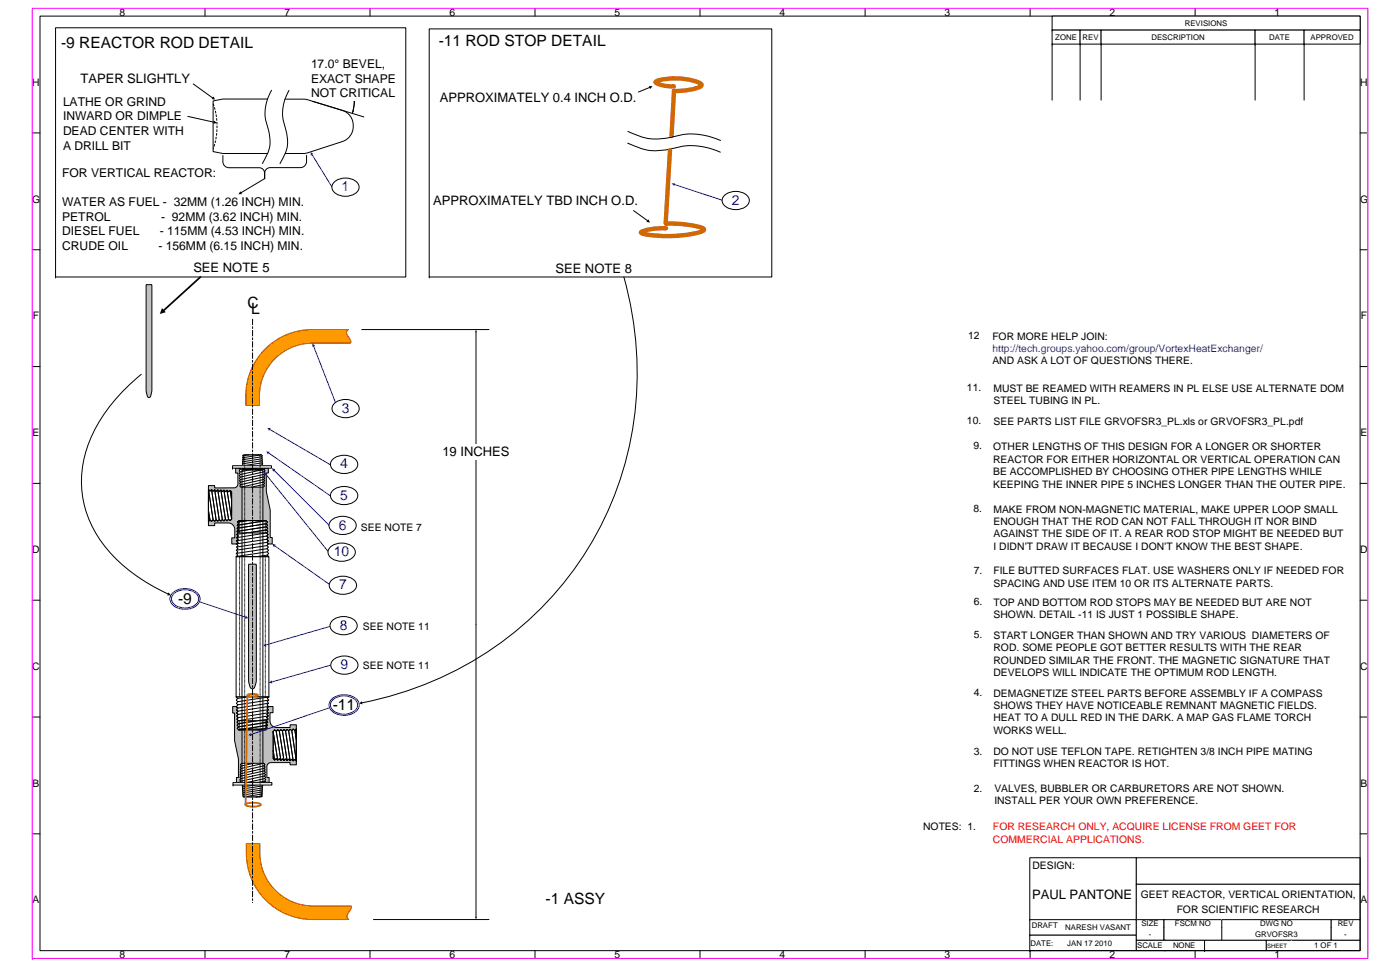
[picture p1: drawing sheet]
<svg xmlns="http://www.w3.org/2000/svg" width="267mm" height="184mm" viewBox="0 0 267 184" stroke-linecap="round" stroke-linejoin="round" font-family="sans-serif">
<path d="M46.9 160.7h2.6a10.6 10.6 0 0 0 4.3 10 10.1 10.1 0 0 0 5.8 1.8h7.3a2.63 2.63 0 0 1-.7 1.7l-.1 .5 .3 .4h-6.9a12.6 12.6 0 0 1-12.6-12.6z" fill-rule="evenodd" fill="#f90"/>
<path d="M46.9 160.7h2.6a10.6 10.6 0 0 0 4.3 10 10.1 10.1 0 0 0 5.8 1.8h7.3a2.63 2.63 0 0 1-.7 1.7l-.1 .5 .3 .4h-6.9a12.6 12.6 0 0 1-12.6-12.6z" fill="none" stroke="#930" stroke-width=".19"/>
<path d="M50.1 66.9a12.6 12.6 0 0 1 9.3-4.1h7l-.3 .2-.1 .4 .4 .9a1.08 1.08 0 0 1 .4 1.1h-7.3a10.1 10.1 0 0 0-10.1 10v1.8h-2.6a13.3 13.3 0 0 1 3.3-10.3z" fill-rule="evenodd" fill="#f90"/>
<path d="M50.1 66.9a12.6 12.6 0 0 1 9.3-4.1h7l-.3 .2-.1 .4 .4 .9a1.08 1.08 0 0 1 .4 1.1h-7.3a10.1 10.1 0 0 0-10.1 10v1.8h-2.6a13.3 13.3 0 0 1 3.3-10.3z" fill="none" stroke="#930" stroke-width=".19"/>
<path d="M59.7 65.8l4.2 10.8" fill="none" stroke="#00f" stroke-width=".19"/>
<path d="M59.5 65.4l.5 .4-.5 .2z" fill="#00f"/>
<path d="M196.2 163.3h20.3v11.8h-20.3z" fill="#fff"/>
<path d="M196.2 163.3h20.3v11.8h-20.3zM196.2 175.1h.1" fill="none" stroke="#000" stroke-width=".19"/>
<path d="M196.2 175.1h20.3v3h-20.3z" fill="#fff"/>
<path d="M196.2 175.1h20.3v3h-20.3zM196.2 178.1h.1" fill="none" stroke="#000" stroke-width=".19"/>
<path d="M196.2 178.1h20.3v2.9h-20.3z" fill="#fff"/>
<path d="M196.2 178.1h20.3v2.9h-20.3zM196.2 181h.1" fill="none" stroke="#000" stroke-width=".19"/>
<path d="M216.5 163.3h42.6v5.1h-42.6z" fill="#fff"/>
<path d="M216.5 163.3h42.6v5.1h-42.6zM216.5 168.4h.1" fill="none" stroke="#000" stroke-width=".19"/>
<path d="M216.5 168.4h42.6v6.7h-42.6z" fill="#fff"/>
<path d="M216.5 168.4h42.6v6.7h-42.6zM216.5 175.1h.1" fill="none" stroke="#000" stroke-width=".19"/>
<path d="M216.5 175.1h5.2v1.6h-5.2z" fill="#fff"/>
<path d="M216.5 176.7v-1.6h5.2v1.6" fill="none" stroke="#000" stroke-width=".19"/>
<path d="M221.7 175.1h11v1.6h-11z" fill="#fff"/>
<path d="M221.7 176.7v-1.6h11v1.6" fill="none" stroke="#000" stroke-width=".19"/>
<path d="M232.7 175.1h20.9v1.6h-20.9z" fill="#fff"/>
<path d="M232.7 176.7v-1.6h20.9v1.6" fill="none" stroke="#000" stroke-width=".19"/>
<path d="M253.6 175.1h5.5v1.6h-5.5z" fill="#fff"/>
<path d="M253.6 176.7v-1.6h5.5v1.6" fill="none" stroke="#000" stroke-width=".19"/>
<path d="M216.5 176.7h5.2v2.4h-5.2z" fill="#fff"/>
<path d="M216.5 176.7v2.4h5.2v-2.4" fill="none" stroke="#000" stroke-width=".19"/>
<path d="M221.7 176.7h11v2.4h-11z" fill="#fff"/>
<path d="M221.7 176.7v2.4h11v-2.4" fill="none" stroke="#000" stroke-width=".19"/>
<path d="M232.7 176.7h20.9v2.4h-20.9z" fill="#fff"/>
<path d="M232.7 176.7v2.4h20.9v-2.4" fill="none" stroke="#000" stroke-width=".19"/>
<path d="M253.6 176.7h5.5v2.4h-5.5z" fill="#fff"/>
<path d="M253.6 176.7v2.4h5.5v-2.4" fill="none" stroke="#000" stroke-width=".19"/>
<path d="M216.5 179.1h5.6v1.9h-5.6z" fill="#fff"/>
<path d="M222.1 179.1h-5.6v1.9h5.6" fill="none" stroke="#000" stroke-width=".19"/>
<path d="M221.7 179.1h7.8v1.9h-7.8z" fill="#fff"/>
<path d="M221.7 179.1h7.8v1.9h-7.8" fill="none" stroke="#000" stroke-width=".19"/>
<path d="M229.5 179.1h11.7v1.9h-11.7z" fill="#fff"/>
<path d="M229.5 179.1h11.7v1.9h-11.7zM229.5 181h.1" fill="none" stroke="#000" stroke-width=".19"/>
<path d="M241.2 179.1h4.9v1.9h-4.9z" fill="#fff"/>
<path d="M246.1 179.1h-4.9v1.9h4.9" fill="none" stroke="#000" stroke-width=".19"/>
<path d="M246.1 179.1h13v1.9h-13z" fill="#fff"/>
<path d="M246.1 179.1h13v1.9h-13" fill="none" stroke="#000" stroke-width=".19"/>
<path d="M38.2 52.7l-7.1 6.5" fill="none" stroke="#000" stroke-width=".33"/>
<path d="M30.9 58.7l.7 .8-1.2 .3z" fill="#000"/>
<path d="M27.9 54.2h1v.2v19.7l-.2 1.3-.3 .3-.3-.3-.3-1.3z" fill-rule="evenodd" fill="#c0c0c0"/>
<path d="M27.9 54.2h1v.2v19.7l-.2 1.3-.3 .3-.3-.3-.3-1.3zM26.9 71.3a30.7 30.7 0 0 0-10.6 15 19.8 19.8 0 0 0 5.7 20 34.2 34.2 0 0 0 10.1 6.8" fill="none" stroke="#000" stroke-width=".19"/>
<path d="M32.1 112.8l.5 .5-.7 .1z" fill="#000"/>
<path d="M47.4 107.4h1.4v.3v22.3a1.13 1.13 0 0 1-.7 1.2l-.2-.1a1.65 1.65 0 0 1-.5-1.4z" fill-rule="evenodd" fill="#c0c0c0"/>
<path d="M47.4 107.4h1.4v.3v22.3a1.13 1.13 0 0 1-.7 1.2l-.2-.1a1.65 1.65 0 0 1-.5-1.4zM46.1 148.9h4l-.2 .2 .2 .2-.2 .2 .2 .2-.3 .1 .2 .3-.2 .1 .2 .2-.2 .2 .2 .2-.2 .2 .2 .2-.2 .2 .2 .2-.2 .2h-3.4l-.2-.2 .2-.2-.2-.2 .2-.2-.2-.2 .2-.2-.2-.2 .1-.2-.2-.1 .2-.3-.2-.2 .2-.1-.2-.2 .2-.2zM47.5 148.9l-1.2 .2M50 151.6l-1.2 .2M50 151.2l-3.6 .6M50 150.8l-3.6 .6M50 150.1l-3.6 .5M50 150.4l-3.6 .6M50 149.7l-3.7 .5M50.1 149.3l-3.8 .5M50.1 148.9l-3.8 .6" fill="none" stroke="#000" stroke-width=".19"/>
<path d="M45.6 91.2h4.9v47.6h-4.9z" fill="none" stroke="#000" stroke-width=".19" stroke-dasharray=".2 .1" stroke-linecap="butt"/>
<path d="M39.7 92.5h1.2v.4h3.7a.75 .75 0 0 0 .7-.8v-2h-.4v-.9h6.2v.9h-.4v3.5l.8 3.5v5.3h.4v1.2h-7.7v-1.2h.5v-1.6a1.24 1.24 0 0 0-1.2-1.2h-2.6v.5h-1.2v-.8l.3-.3 .3 .3 .3-.3 .3 .3 .3-.3 .3 .3 .3-.3 .3 .2 .3-.3 .3 .3 .2-.3 .3 .3 .3-.3 .3 .2 .3-.3v-1.5v-3.6l-.2-.3-.4 .3-.2-.3-.4 .2-.2-.3-.3 .3-.3-.3-.3 .3-.3-.3-.3 .3-.3-.3-.3 .3-.3-.4-.3 .3-.3-.3v6.1zM45.2 99.4l.3 .3-.3 .3 .3 .3-.3 .3 .2 .3-.3 .3 .3 .3-.3 .3 .3 .3-.3 .3 .3 .3-.3 .3 .2 .3-.3 .2 6.1 .1-.3-.3 .3-.3-.3-.3 .3-.3-.3-.3 .3-.3-.3-.3 .2-.3-.3-.3 .3-.3-.3-.3 .3-.3-.3-.2 .3-.4-.3-.2-5.2-.1z" fill-rule="evenodd" fill="#c0c0c0"/>
<g fill="none" stroke="#000" stroke-width=".19">
<path d="M39.7 93.2l.9 5.8-.3 .3-.3-.3-.3-1.7zM39.7 93.2l.3 .3 .3-.3 .9 5.8-.3 .3-.3-.3zM39.7 92.5h1.2v.4h3.7a.75 .75 0 0 0 .7-.8v-2h-.4v-.9h6.2v.9h-.4v3.5l.8 3.5v5.3h.4v1.2h-7.7v-1.2h.5v-1.6a1.24 1.24 0 0 0-1.2-1.2h-2.6v.5h-1.2v-.8l.3-.3 .3 .3 .3-.3 .3 .3 .3-.3 .3 .3 .3-.3 .3 .2 .3-.3 .3 .3 .2-.3 .3 .3 .3-.3 .3 .2 .3-.3v-1.5v-3.6l-.2-.3-.4 .3-.2-.3-.4 .2-.2-.3-.3 .3-.3-.3-.3 .3-.3-.3-.3 .3-.3-.3-.3 .3-.3-.4-.3 .3-.3-.3v6.1zM39.7 97.3l.3 1.7-.3 .3zM40.3 93.2l.3 .4 .3-.3 .9 5.7-.3 .3-.3-.3zM40.9 93.3l.3 .3 .3-.3 .9 5.6-.3 .3-.3-.2zM41.5 93.3l.3 .3 .3-.3 .8 5.6-.2 .3-.3-.3zM42.1 93.3l.3 .3 .3-.3 .8 5.6-.2 .3-.4-.3zM42.7 93.3l.2 .3 .3-.2 .9 5.4-.2 .3-.4-.2zM43.9 93.4l.2 .3v1.5zM44.1 95.2v3.6l-.9-5.4 .3 .3 .4-.3 .2 1.8M45.2 99.4l.3-.3 5.2 .1 .3 .2-.3 .4 .3 .2-.3 .3 .3 .3-.3 .3 .3 .3-.2 .3 .3 .3-.3 .3 .3 .3-.3 .3 .3 .3-.3 .3 .3 .3-6.1-.1 .3-.2-.2-.3 .3-.3-.3-.3 .3-.3-.3-.3 .3-.3-.3-.3 .3-.3-.2-.3 .3-.3-.3-.3 .3-.3z"/>
<path d="M45.2 99.4l1.9-.3h3.6l-5.5 .9 .3-.2zM45.2 99.4l.3-.2 1.5-.1zM45 103.6l5.8-.9 .3 .3-.3 .3-1.7 .2zM45.1 103l5.7-.9 .3 .3-.3 .3-5.8 .9 .3-.3zM45.1 102.4l5.7-.9 .3 .3-.3 .3-5.7 .9 .3-.3zM45.1 101.8l5.6-.9 .3 .3-.2 .3-5.7 .9 .3-.3zM45.1 101.2l5.6-.9 .3 .3-.3 .3-5.6 .9 .3-.3zM45.2 100.6l5.5-.9 .3 .3-.3 .3-5.6 .9 .3-.3zM45.2 100l5.5-.9 .3 .3-.3 .3-5.5 .9 .3-.3zM49.1 103.5l1.7-.2 .3 .2z"/>
</g>
<path d="M45.5 89.2h5l-.2 .2 .2 .2-.2 .3 .2 .2-.3 .2 .3 .3-.3 .2 .2 .3-.2 .2 .2 .3-.2 .2 .2 .3-.2 .2 .2 .2-.3 .3h-4.2l-.2-.2 .2-.3-.3-.2 .3-.3-.3-.2 .2-.3-.2-.2 .2-.3-.2-.2 .2-.2-.2-.3 .2-.2-.2-.3 .2-.2z" fill-rule="evenodd" fill="#fff"/>
<g fill="none" stroke="#000" stroke-width=".19">
<path d="M45.5 89.2h5l-.2 .2 .2 .2-.2 .3 .2 .2-.3 .2 .3 .3-.3 .2 .2 .3-.2 .2 .2 .3-.2 .2 .2 .3-.2 .2 .2 .2-.3 .3h-4.2l-.2-.2 .2-.3-.3-.2 .3-.3-.3-.2 .2-.3-.2-.2 .2-.3-.2-.2 .2-.2-.2-.3 .2-.2-.2-.3 .2-.2zM46.2 86.8l.2-.2h3.4l.2 .2-.2 .2 .2 .2-.2 .2 .2 .2-.2 .2 .2 .1-.2 .3 .3 .1-.2 .2 .2 .2-.2 .2 .2 .2-.2 .2 .2 .2h-4l.2-.2-.2-.2 .2-.2-.2-.2 .2-.2-.1-.2 .2-.2-.2-.2 .2-.1-.2-.2 .2-.2-.2-.2 .2-.2zM46.8 89.2l-1 .2M47.4 86.6l-1.2 .2M49 89.2l-3.2 .7M49.8 86.6l-3.6 .6M49.8 87l-3.6 .5M49.8 87.4l-3.6 .5M49.8 87.8l-3.6 .5M49.9 88.2l-3.7 .5M49.9 88.9l-3.8 .6M49.9 89.3l-1.3 .2"/>
<path d="M49.9 88.5l-3.8 .6M50.2 92.3l-2.3 .5M50.2 91.8l-4.3 1M50.2 91.3l-4.3 1M50.2 90.8l-4.3 1M50.2 90.3l-4.4 1M50.3 89.9l-4.5 .9M50.3 89.4l-4.5 1"/>
</g>
<path d="M44.3 134.6h7.7v1.1h-.6v1.6a1.23 1.23 0 0 0 1.3 1.2h2.6v-.5h1.2v.8l-.3 .3-.3-.3-.3 .3-.3-.2-.3 .3-.3-.3-.3 .3-.3-.3-.3 .3-.3-.3-.3 .3-.3-.2-.3 .3-.3-.3-.3 .3v5.1l.3 .3 .3-.2 .3 .3 .3-.3 .3 .3 .3-.3 .3 .3 .3-.3 .3 .3 .3-.2 .3 .3 .3-.3 .3 .3 .3-.3 .3 .3v-6.1v6.8h-1.2v-.4h-3.8a.76 .76 0 0 0-.7 .8v2.1h.5v.9h-6.3v-.9h.4v-3.6l-.7-3.5v-5.2h-.4zM45 134.6l.3 .3-.3 .3 .4 .2-.3 .4 .3 .2-.3 .3 .3 .3-.3 .3 .3 .3-.3 .3 .3 .3-.2 .3 .3 .3-.3 .3 .3 .3h5.2l.2-.3-.2-.3 .3-.3-.3-.3 .3-.3-.3-.3 .3-.3-.2-.3 .3-.2-.3-.4 .3-.2-.3-.4 .3-.2-.3-.3 .3-.3z" fill-rule="evenodd" fill="#c0c0c0"/>
<g fill="none" stroke="#000" stroke-width=".19">
<path d="M44.3 134.6h7.7v1.1h-.6v1.6a1.23 1.23 0 0 0 1.3 1.2h2.6v-.5h1.2v.8l-.3 .3-.3-.3-.3 .3-.3-.2-.3 .3-.3-.3-.3 .3-.3-.3-.3 .3-.3-.3-.3 .3-.3-.2-.3 .3-.3-.3-.3 .3v5.1l.3 .3 .3-.2 .3 .3 .3-.3 .3 .3 .3-.3 .3 .3 .3-.3 .3 .3 .3-.2 .3 .3 .3-.3 .3 .3 .3-.3 .3 .3v-6.1v6.8h-1.2v-.4h-3.8a.76 .76 0 0 0-.7 .8v2.1h.5v.9h-6.3v-.9h.4v-3.6l-.7-3.5v-5.2h-.4zM45 134.6h2.1l-1.8 .3zM45 134.6h6.1l-.3 .3 .3 .3-.3 .2 .3 .4-.3 .2 .3 .4-.3 .2 .2 .3-.3 .3 .3 .3-.3 .3 .3 .3-.3 .3 .2 .3-.2 .3h-5.2l-.3-.3 .3-.3-.3-.3 .2-.3-.3-.3 .3-.3-.3-.3 .3-.3-.3-.3 .3-.3-.3-.2 .3-.4-.4-.2 .3-.3zM45.3 134.9l1.8-.3h4l-5.7 .8-.4-.2zM45.4 135.4l5.7-.8-.3 .3 .3 .3-5.7 .8-.3-.2zM45.4 136l5.7-.8-.3 .2 .3 .4-5.7 .8-.3-.2zM45.4 136.6l5.7-.8-.3 .2 .3 .3-5.7 .9-.3-.3zM45.4 137.2l5.7-.9-.3 .3 .2 .3-5.6 .9-.3-.3zM45.4 137.8l5.6-.9-.3 .3 .3 .3-5.5 .9-.3-.3zM45.5 138.4l5.5-.9-.3 .3 .3 .3-5.5 .9-.3-.3zM45.5 139l5.5-.9-.3 .3 .2 .3-1.8 .3zM49.1 139l1.8-.3-.2 .3z"/>
<path d="M52 139.3l.9 5.5-.3-.3-.3 .2-.3-1.8zM52.3 139l.3 .3 .9 5.5-.3-.3-.3 .3-.9-5.5zM52.9 139l.3 .2 .9 5.6-.3-.3-.3 .3-.9-5.5zM53.5 138.9l.3 .3 .9 5.6-.3-.3-.3 .3-.9-5.6zM54.1 138.9l.3 .3 .9 5.7-.3-.3-.3 .2-.9-5.6zM54.7 138.9l.3 .3 .9 5.7-.3-.3-.3 .3-.9-5.7zM55.3 138.9l.3 .2 .9 5.8-.3-.3-.3 .3-.9-5.7zM55.9 138.8l.3 .3 .3 1.8v4l-.9-5.8zM56.5 138.8v2.1l-.3-1.8zM52 142.9l.3 1.8-.3-.3z"/>
</g>
<path d="M46 145.4h4.2l.3 .2-.2 .2 .2 .3-.2 .2 .2 .3-.2 .2 .3 .2-.3 .3 .3 .2-.2 .3 .2 .2-.2 .3 .2 .2-.2 .3 .2 .2h-5l.3-.2-.2-.3 .2-.2-.2-.3 .2-.2-.2-.3 .2-.2-.2-.3 .3-.2-.3-.2 .3-.3-.2-.2 .2-.2-.2-.3z" fill-rule="evenodd" fill="#fff"/>
<path d="M45 106h6.2v26.7h-6.2zM46 145.4h4.2l.3 .2-.2 .2 .2 .3-.2 .2 .2 .3-.2 .2 .3 .2-.3 .3 .3 .2-.2 .3 .2 .2-.2 .3 .2 .2-.2 .3 .2 .2h-5l.3-.2-.2-.3 .2-.2-.2-.3 .2-.2-.2-.3 .2-.2-.2-.3 .3-.2-.3-.2 .3-.3-.2-.2 .2-.2-.2-.3zM48.3 145.4l-2.3 .5M50.2 145.4l-4.2 .9M50.3 145.8l-4.3 1M50.3 146.3l-4.4 1M50.3 146.8l-4.4 1M50.3 147.3l-4.4 1M50.4 147.8l-4.5 1M50.4 148.3l-3.2 .7M50.4 148.8l-1 .2" fill="none" stroke="#000" stroke-width=".19"/>
<path d="M45.2 101.8l.3-.3h5.2l.3 .3-.2 .3 .3 .3-.3 .3 .3 .3-.3 .3 .3 .3-.3 .3 .3 .3-.3 .3 .4 .3-.3 .3 .3 .3-.3 .3 .3 .3h-6.2l.3-.3-.3-.3 .3-.3-.3-.3 .3-.3-.2-.3 .3-.3-.3-.3 .3-.3-.3-.3 .3-.3-.3-.3 .3-.3z" fill-rule="evenodd" fill="#fff"/>
<path d="M45.2 101.8l.3-.3h5.2l.3 .3-.2 .3 .3 .3-.3 .3 .3 .3-.3 .3 .3 .3-.3 .3 .3 .3-.3 .3 .4 .3-.3 .3 .3 .3-.3 .3 .3 .3h-6.2l.3-.3-.3-.3 .3-.3-.3-.3 .3-.3-.2-.3 .3-.3-.3-.3 .3-.3-.3-.3 .3-.3-.3-.3 .3-.3zM47 101.5l-1.8 .2M50.7 101.5l-5.6 .9M50.8 102.1l-5.7 .9M50.8 102.7l-5.7 .9M50.8 103.3l-5.7 .9M50.8 103.9l-5.8 .9M50.8 104.5l-5.8 .9M50.9 105.1l-5.9 .9M50.9 105.7l-1.8 .3" fill="none" stroke="#000" stroke-width=".19"/>
<path d="M45 132.7h6.2l-.3 .3 .3 .3-.3 .3 .3 .3-.3 .3 .2 .3-.3 .3 .3 .3-.3 .3 .3 .3-.3 .3 .3 .4-.3 .2 .3 .3-.4 .3h-5.3l-.3-.2 .3-.3-.3-.3 .3-.4-.3-.2 .3-.4-.3-.3 .3-.3-.4-.2 .3-.4-.3-.3 .3-.3-.3-.3 .3-.3z" fill-rule="evenodd" fill="#fff"/>
<path d="M46.1 89.5h4v59.5h-4zM45 132.7h6.2l-.3 .3 .3 .3-.3 .3 .3 .3-.3 .3 .2 .3-.3 .3 .3 .3-.3 .3 .3 .3-.3 .3 .3 .4-.3 .2 .3 .3-.4 .3h-5.3l-.3-.2 .3-.3-.3-.3 .3-.4-.3-.2 .3-.4-.3-.3 .3-.3-.4-.2 .3-.4-.3-.3 .3-.3-.3-.3 .3-.3zM47.1 132.7l-1.8 .3M51 137l-1.8 .2M51.1 136.4l-5.7 .8M51.1 135.7l-5.7 1M51.1 135.1l-5.7 .9M51.1 134.5l-5.7 .9M51.2 133.9l-5.8 .9M51.2 133.3l-5.9 .9M51.2 132.7l-5.9 .9" fill="none" stroke="#000" stroke-width=".19"/>
<path d="M44.3 88.7h7.4v.5h-7.4z" fill="#fff"/>
<path d="M44.3 88.7h7.4v.5h-7.4zM44.3 89.2h.1" fill="none" stroke="#000" stroke-width=".19"/>
<path d="M44.4 149h7.4v.5h-7.4z" fill="#fff"/>
<path d="M44.4 149h7.4v.5h-7.4zM44.4 149.5h.1" fill="none" stroke="#000" stroke-width=".19"/>
<path d="M62.9 119.3l-12.3 3.5" fill="none" stroke="#00f" stroke-width=".19"/>
<path d="M50.1 123l.5-.5 .2 .6z" fill="#00f"/>
<path d="M62.9 126.7l-11.2 3.2" fill="none" stroke="#00f" stroke-width=".19"/>
<path d="M51.2 130l.5-.4 .2 .6z" fill="#00f"/>
<path d="M52.2 89.5l10.5 10.5" fill="none" stroke="#00f" stroke-width=".19"/>
<path d="M51.8 89.2l.7 .2-.5 .4z" fill="#00f"/>
<path d="M51.1 86.2l11.8 8.2" fill="none" stroke="#00f" stroke-width=".19"/>
<path d="M50.7 85.9l.7 .1-.4 .5z" fill="#00f"/>
<path d="M52.3 103.9l10.4 7.4" fill="none" stroke="#00f" stroke-width=".19"/>
<path d="M51.9 103.6l.6 .1-.3 .5z" fill="#00f"/>
<path d="M51.4 81.8l11.5 6.7" fill="none" stroke="#00f" stroke-width=".19"/>
<path d="M50.9 81.5h.7l-.3 .6z" fill="#00f"/>
<path d="M63.4 125.8a3.2 3.2 0 0 1 4.7 .4 1.79 1.79 0 0 1-1.8 2.1 2.88 2.88 0 0 1-3.2-1.2l-.1-.4z" fill-rule="evenodd" fill="#fff"/>
<path d="M63.4 125.8a3.2 3.2 0 0 1 4.7 .4 1.79 1.79 0 0 1-1.8 2.1 2.88 2.88 0 0 1-3.2-1.2l-.1-.4z" fill="none" stroke="#000" stroke-width=".19"/>
<path d="M63.2 118.3a3.2 3.2 0 0 1 4.8 .4 1.79 1.79 0 0 1-1.9 2.1 2.89 2.89 0 0 1-3.1-1.2l-.1-.5z" fill-rule="evenodd" fill="#fff"/>
<path d="M63.2 118.3a3.2 3.2 0 0 1 4.8 .4 1.79 1.79 0 0 1-1.9 2.1 2.89 2.89 0 0 1-3.1-1.2l-.1-.5z" fill="none" stroke="#000" stroke-width=".19"/>
<path d="M63.1 110.6a3.2 3.2 0 0 1 4.7 .4 1.77 1.77 0 0 1-1.8 2.1 2.93 2.93 0 0 1-3.2-1.2l-.1-.4z" fill-rule="evenodd" fill="#fff"/>
<path d="M63.1 110.6a3.2 3.2 0 0 1 4.7 .4 1.77 1.77 0 0 1-1.8 2.1 2.93 2.93 0 0 1-3.2-1.2l-.1-.4z" fill="none" stroke="#000" stroke-width=".19"/>
<path d="M63 99.2a3.2 3.2 0 0 1 4.8 .4 1.79 1.79 0 0 1-1.8 2.1 2.91 2.91 0 0 1-3.2-1.2l-.1-.4z" fill-rule="evenodd" fill="#fff"/>
<path d="M63 99.2a3.2 3.2 0 0 1 4.8 .4 1.79 1.79 0 0 1-1.8 2.1 2.91 2.91 0 0 1-3.2-1.2l-.1-.4z" fill="none" stroke="#000" stroke-width=".19"/>
<path d="M63.3 93.5a3.3 3.3 0 0 1 4.8 .4 1.78 1.78 0 0 1-1.9 2.1 2.91 2.91 0 0 1-3.2-1.2l-.1-.4z" fill-rule="evenodd" fill="#fff"/>
<path d="M63.3 93.5a3.3 3.3 0 0 1 4.8 .4 1.78 1.78 0 0 1-1.9 2.1 2.91 2.91 0 0 1-3.2-1.2l-.1-.4z" fill="none" stroke="#000" stroke-width=".19"/>
<path d="M63.3 87.6a3.2 3.2 0 0 1 4.8 .4 1.79 1.79 0 0 1-1.9 2.1 2.92 2.92 0 0 1-3.2-1.2l-.1-.5z" fill-rule="evenodd" fill="#fff"/>
<path d="M63.3 87.6a3.2 3.2 0 0 1 4.8 .4 1.79 1.79 0 0 1-1.9 2.1 2.92 2.92 0 0 1-3.2-1.2l-.1-.5z" fill="none" stroke="#000" stroke-width=".19"/>
<path d="M63.6 76.9a3.2 3.2 0 0 1 4.7 .4 1.79 1.79 0 0 1-1.8 2.2 2.88 2.88 0 0 1-3.2-1.2l-.1-.5z" fill-rule="evenodd" fill="#fff"/>
<path d="M63.6 76.9a3.2 3.2 0 0 1 4.7 .4 1.79 1.79 0 0 1-1.8 2.2 2.88 2.88 0 0 1-3.2-1.2l-.1-.5z" fill="none" stroke="#000" stroke-width=".19"/>
<path d="M50.6 90.3l12.1 14.9" fill="none" stroke="#00f" stroke-width=".19"/>
<path d="M50.3 89.9l.6 .2-.5 .4z" fill="#00f"/>
<g fill="none" stroke="#000" stroke-width=".19">
<path d="M7.6 3.1h251.5v177.9h-251.5zM39.1 1.6v1.5M70.5 1.6v1.5M101.9 1.6v1.5M133.3 1.6v1.5M164.8 1.6v1.5M196.2 1.6v1.5M227.7 1.6v1.5M6.1 25.3h1.5M259.1 25.3h1.5M6.1 47.6h1.5M259.1 47.6h1.5"/>
<path d="M6.1 69.8h1.5M259.1 69.8h1.5M6.1 92.1h1.5M259.1 92.1h1.5M6.1 114.3h1.5M259.1 114.3h1.5M6.1 136.5h1.5M259.1 136.5h1.5M6.1 158.8h1.5M259.1 158.8h1.5M39.1 181v1.5M70.5 181v1.5"/>
<path d="M101.9 181v1.5M133.4 181v1.5M164.8 181v1.5M196.2 181v1.5M227.7 181v1.5"/>
</g>
<path d="M200.4 3.1h58.7v2.6h-58.7z" fill="#fff"/>
<path d="M200.4 3.1h58.7v2.6h-58.7zM200.4 5.7h.1" fill="none" stroke="#000" stroke-width=".19"/>
<path d="M200.4 5.7h5.4v2.7h-5.4z" fill="#fff"/>
<path d="M200.4 5.7h5.4v2.7h-5.4zM200.4 8.4h.1" fill="none" stroke="#000" stroke-width=".19"/>
<path d="M205.8 5.7h4v2.7h-4z" fill="#fff"/>
<path d="M205.8 5.7h4v2.7h-4zM205.8 8.4h.1" fill="none" stroke="#000" stroke-width=".19"/>
<path d="M209.8 5.7h29.3v2.7h-29.3z" fill="#fff"/>
<path d="M209.8 5.7h29.3v2.7h-29.3zM209.8 8.4h.1" fill="none" stroke="#000" stroke-width=".19"/>
<path d="M239.1 5.7h9.3v2.7h-9.3z" fill="#fff"/>
<path d="M239.1 5.7h9.3v2.7h-9.3zM239.1 8.4h.1" fill="none" stroke="#000" stroke-width=".19"/>
<path d="M248.4 5.7h10.7v2.7h-10.7z" fill="#fff"/>
<path d="M200.4 8.4v10.7M205.8 8.4v10.7M209.8 8.4v10.7M239.1 8.4v10.7M248.4 5.7h10.7v2.7h-10.7zM248.4 8.4h.1M248.4 8.4v10.7M118.9 52.7a64.2 64.2 0 0 1-14.8 62 65.6 65.6 0 0 1-35.2 19.2" fill="none" stroke="#000" stroke-width=".19"/>
<path d="M46.6 86.6h3v65.1h-3z" fill="none" stroke="#000" stroke-width=".19" stroke-dasharray=".2 .1" stroke-linecap="butt"/>
<path d="M68.4 134l.5-.5 .1 .6z" fill="#000"/>
<path d="M62.8 134.8l-15 5.1" fill="none" stroke="#00f" stroke-width=".19"/>
<path d="M47.3 140.1l.5-.5 .2 .6z" fill="#00f"/>
<path d="M63.3 133.4a3.2 3.2 0 0 1 4.7 .4 1.79 1.79 0 0 1-1.8 2.1 2.88 2.88 0 0 1-3.2-1.2l-.1-.4z" fill-rule="evenodd" fill="#fff"/>
<path d="M38 114.6l8.8 3M63.3 133.4a3.2 3.2 0 0 1 4.7 .4 1.79 1.79 0 0 1-1.8 2.1 2.88 2.88 0 0 1-3.2-1.2l-.1-.4zM63.3 133a3.7 3.7 0 0 1 4.8 .4 1.73 1.73 0 0 1-1.3 2.6 3.3 3.3 0 0 1-4-1.3 1.53 1.53 0 0 1 .5-1.7z" fill="none" stroke="#00f" stroke-width=".19"/>
<path d="M46.9 117.2l.4 .5-.6 .1z" fill="#00f"/>
<path d="M33 113.2a3.2 3.2 0 0 1 4.8 .4 1.79 1.79 0 0 1-1.9 2.1 2.91 2.91 0 0 1-3.1-1.2l-.1-.5z" fill-rule="evenodd" fill="#fff"/>
<path d="M33 112.8a3.7 3.7 0 0 1 4.8 .4 1.74 1.74 0 0 1-1.3 2.6 3.3 3.3 0 0 1-4.1-1.3 1.53 1.53 0 0 1 .6-1.7zM33 113.2a3.2 3.2 0 0 1 4.8 .4 1.79 1.79 0 0 1-1.9 2.1 2.91 2.91 0 0 1-3.1-1.2l-.1-.5z" fill="none" stroke="#00f" stroke-width=".19"/>
<path d="M6.1 1.6h254.5v180.9h-254.5zM6.1 182.5h.1" fill="none" stroke="#f0f" stroke-width=".19"/>
<path d="M62.8 104.3a3.2 3.2 0 0 1 4.8 .4 1.79 1.79 0 0 1-1.8 2.1 2.92 2.92 0 0 1-3.2-1.2l-.1-.4z" fill-rule="evenodd" fill="#fff"/>
<path d="M10.6 5.3h66.7v47.4h-66.7zM51.7 17.2a8.3 8.3 0 0 0-.6 7.5 6.7 6.7 0 0 1-.8 5.8l-.3 .6M55.1 17.2a8.4 8.4 0 0 0-.6 7.6 6.6 6.6 0 0 1-.8 5.7l-.4 .7M10.6 52.7h.1M62.8 104.3a3.2 3.2 0 0 1 4.8 .4 1.79 1.79 0 0 1-1.8 2.1 2.92 2.92 0 0 1-3.2-1.2l-.1-.4z" fill="none" stroke="#000" stroke-width=".19"/>
<path d="M59.5 19.3l9.8 3zM59.5 18.9h10.3z" fill-rule="evenodd" fill="#fff"/>
<path d="M59.5 19.3l9.8 3zM59.5 18.9h10.3zM67.5 19.4l-.4 2.2M67.5 18.9l-.3 2.2" fill="none" stroke="#000" stroke-width=".19"/>
<path d="M67.5 18.9l.2 .6-.4-.1zM67.1 21.1l.3 .1-.3 .4z" fill="#000"/>
<path d="M59.2 10.9h16.2v8.4h-16.2z" fill="#fff"/>
<path d="M36.8 16l3.7 2.7M51 18.9h-8.5l-1.9 .3v9.7l1.9 .3h8.4M54.3 18.9h4.1l6.8 2.1a3.2 3.2 0 0 1 2.1 3 3.2 3.2 0 0 1-2 2.9l-6.9 2.3h-4M35.8 22.2l5 1.1" fill="none" stroke="#000" stroke-width=".19"/>
<path d="M40.6 19.7a12.7 12.7 0 0 1 0 8.6" fill="none" stroke="#000" stroke-width=".19" stroke-dasharray=".5 .2" stroke-linecap="butt"/>
<path d="M40.7 18.4l.3 .6-.7-.1zM40.8 23l.5 .4-.6 .2z" fill="#000"/>
<path d="M59.4 29.4l3.8 6.2" fill="none" stroke="#00f" stroke-width=".19"/>
<path d="M59.1 28.9l.6 .4-.5 .3z" fill="#00f"/>
<path d="M63.6 34.8a3.2 3.2 0 0 1 4.7 .4 1.79 1.79 0 0 1-1.8 2.1 2.89 2.89 0 0 1-3.2-1.2l-.1-.5z" fill-rule="evenodd" fill="#fff"/>
<path d="M81.8 5.5h65.2v47.2h-65.2zM123.8 16.6l-2.2 .9M63.6 34.8a3.2 3.2 0 0 1 4.7 .4 1.79 1.79 0 0 1-1.8 2.1 2.89 2.89 0 0 1-3.2-1.2l-.1-.5zM119.6 27.3a11.8 11.8 0 0 0 9.7 .7 12.8 12.8 0 0 1 7.9 1M119.6 25a11.9 11.9 0 0 0 9.7 .8 12.9 12.9 0 0 1 8 1M81.8 52.7h.1" fill="none" stroke="#000" stroke-width=".19"/>
<path d="M128.4 16.4l-2.2-.2a1.57 1.57 0 0 1-1.3-.6 9.8 9.8 0 0 1 5.9-.5l1.5 .3a1.79 1.79 0 0 1 1.4 .8 1.37 1.37 0 0 1-1.3 .7l-2.4 .4h-1.6l-.5 8.6M127.6 28.6l-.8 13.9" fill="none" stroke="#c60" stroke-width=".82"/>
<path d="M123.6 16.4h.7l-.5 .6z" fill="#000"/>
<path d="M128.4 35.1l9.2 3" fill="none" stroke="#00f" stroke-width=".19"/>
<path d="M127.9 34.9h.7l-.2 .5z" fill="#00f"/>
<path d="M137.9 37.3a3.2 3.2 0 0 1 4.8 .4 1.79 1.79 0 0 1-1.9 2.2 2.91 2.91 0 0 1-3.1-1.3l-.1-.4z" fill-rule="evenodd" fill="#fff"/>
<path d="M42.5 29.6v1.2a1.15 1.15 0 0 0 1.1 1.1h5.8a1.04 1.04 0 0 1 1 1.1v1M58.4 29.6v1.2a1.17 1.17 0 0 1-1.2 1.1h-5.7a1.05 1.05 0 0 0-1.1 1.1v1l-4.5 2.7M137.9 37.3a3.2 3.2 0 0 1 4.8 .4 1.79 1.79 0 0 1-1.9 2.2 2.91 2.91 0 0 1-3.1-1.3l-.1-.4zM120.7 40.1l2.7 2" fill="none" stroke="#000" stroke-width=".19"/>
<path d="M45.8 36.4l.3 .6h-.7zM123.5 41.8l.3 .6-.7-.1z" fill="#000"/>
<path d="M126.9 42.6a17.2 17.2 0 0 1 7.2 1v.1a5.2 5.2 0 0 1-3.2 1 23.3 23.3 0 0 1-8.7-.3l-.1-.1a4.8 4.8 0 0 1 3-.8h1.8" fill="none" stroke="#c60" stroke-width=".82"/>
<path d="M47.2 132.3l.9-.2 1 .3a2.29 2.29 0 0 1-2 0z" fill-rule="evenodd" fill="#fff"/>
<path d="M47.1 132.5l-.3 20.6M47.2 132.3l.9-.2 1 .3a2.29 2.29 0 0 1-2 0zM46.9 153.1l1.3-.2a1.85 1.85 0 0 1 1.5 .3 3.1 3.1 0 0 1-3 0z" fill="none" stroke="#c60" stroke-width=".34"/>
<path d="M48.1 60.7v111.3" fill="none" stroke="#000" stroke-width=".19" stroke-dasharray="1.2 .2 .5 .2" stroke-linecap="butt"/>
<path d="M71.1 175.1h22.1zM68.9 62.8h24.3z" fill-rule="evenodd" fill="#fff"/>
<path d="M68.9 62.8h24.3zM90.7 63.2v111.4M71.1 175.1h22.1z" fill="none" stroke="#000" stroke-width=".19"/>
<path d="M90.7 62.8l.1 .5h-.3zM90.5 174.6h.3l-.1 .5z" fill="#000"/>
<path d="M84.3 84.6h12.7v3h-12.7z" fill="#fff"/>
<g font-size="3">
<text x="11.6" y="9.1">-9 REACTOR ROD DETAIL</text>
<text x="83.6" y="8.8">-11 ROD STOP DETAIL</text>
<text x="47.1" y="58.7">C</text>
<text x="47.9" y="59.7">L</text>
<text x="33.9" y="114.9">-9</text>
<text x="63.4" y="135.1">-11</text>
<text x="103.9" y="172.2">-1 ASSY</text>
</g>
<g font-size="2.6" fill="#00f">
<text x="65.1" y="36.4">1</text>
<text x="139.4" y="39">2</text>
<text x="65.1" y="78.6">3</text>
<text x="64.8" y="89.2">4</text>
<text x="64.8" y="95.1">5</text>
<text x="64.5" y="100.8">6</text>
<text x="63.6" y="105.9">10</text>
<text x="64.6" y="112.2">7</text>
<text x="64.7" y="119.9">8</text>
<text x="64.9" y="127.4">9</text>
</g>
<g font-size="2.5">
<text x="15.3" y="15.8">TAPER SLIGHTLY</text>
<text x="83.8" y="19.3">APPROXIMATELY 0.4 INCH O.D.</text>
<text x="82.5" y="39">APPROXIMATELY TBD INCH O.D.</text>
<text x="36.8" y="51.8">SEE NOTE 5</text>
<text x="105.8" y="52">SEE NOTE 8</text>
<text x="84.3" y="86.8">19 INCHES</text>
<text x="196.6" y="171.2">PAUL PANTONE</text>
</g>
<g font-size="2.3">
<text x="59.2" y="13">17.0° BEVEL,</text>
<text x="59.2" y="15.8">EXACT SHAPE</text>
<text x="12" y="20.2">LATHE OR GRIND</text>
<text x="12" y="22.9">INWARD OR DIMPLE</text>
<text x="59.2" y="18.5">NOT CRITICAL</text>
<text x="12" y="25.7">DEAD CENTER WITH</text>
<text x="12" y="28.5">A DRILL BIT</text>
<text x="11.8" y="33.7">FOR VERTICAL REACTOR:</text>
<text x="11.8" y="39.3">WATER AS FUEL - 32MM (1.26 INCH) MIN.</text>
<text x="11.8" y="42">PETROL</text>
<text x="11.8" y="44.8">DIESEL FUEL</text>
<text x="11.8" y="47.6">CRUDE OIL</text>
<text x="30.2" y="47.6">- 156MM (6.15 INCH) MIN.</text>
<text x="30.4" y="44.8">- 115MM (4.53 INCH) MIN.</text>
<text x="30.7" y="42">- 92MM (3.62 INCH) MIN.</text>
</g>
<g font-size="2">
<text x="22.8" y="3">8</text>
<text x="54.2" y="3">7</text>
<text x="85.6" y="3">6</text>
<text x="117.1" y="3">5</text>
<text x="148.5" y="3">4</text>
<text x="180" y="3">3</text>
<text x="211.4" y="3">2</text>
<text x="242.8" y="3">1</text>
<text x="6.2" y="16.3">H</text>
<text x="259.1" y="16.3">H</text>
<text x="6.1" y="38.6">G</text>
<text x="259.1" y="38.6">G</text>
<text x="6.3" y="60.8">F</text>
<text x="184.4" y="64.6">12</text>
<text x="189" y="64.7">FOR MORE HELP JOIN:</text>
<text x="259.2" y="60.8">F</text>
<text x="189" y="69.4">AND ASK A LOT OF QUESTIONS THERE.</text>
<text x="184.2" y="74.5">11.</text>
<text x="189.3" y="74.6">MUST BE REAMED WITH REAMERS IN PL ELSE USE ALTERNATE DOM</text>
<text x="189.3" y="77">STEEL TUBING IN PL.</text>
<text x="6.2" y="83.1">E</text>
<text x="184.2" y="80.8">10.</text>
<text x="189.3" y="81">SEE PARTS LIST FILE GRVOFSR3_PL.xls or GRVOFSR3_PL.pdf</text>
<text x="259.2" y="83.1">E</text>
<text x="185.4" y="85.6">9.</text>
<text x="189.2" y="85.8">OTHER LENGTHS OF THIS DESIGN FOR A LONGER OR SHORTER</text>
<text x="189.2" y="88.2">REACTOR FOR EITHER HORIZONTAL OR VERTICAL OPERATION CAN</text>
<text x="189.2" y="90.5">BE ACCOMPLISHED BY CHOOSING OTHER PIPE LENGTHS WHILE</text>
<text x="189.2" y="92.9">KEEPING THE INNER PIPE 5 INCHES LONGER THAN THE OUTER PIPE.</text>
<text x="68.7" y="101.1">SEE NOTE 7</text>
<text x="185.4" y="97.5">8.</text>
<text x="189.3" y="97.6">MAKE FROM NON-MAGNETIC MATERIAL, MAKE UPPER LOOP SMALL</text>
<text x="189.3" y="100">ENOUGH THAT THE ROD CAN NOT FALL THROUGH IT NOR BIND</text>
<text x="6.2" y="105.3">D</text>
<text x="189.3" y="102.3">AGAINST THE SIDE OF IT. A REAR ROD STOP MIGHT BE NEEDED BUT</text>
<text x="189.3" y="104.7">I DIDN’T DRAW IT BECAUSE I DON’T KNOW THE BEST SHAPE.</text>
<text x="259.1" y="105.3">D</text>
<text x="185.5" y="109.3">7.</text>
<text x="189.3" y="109.4">FILE BUTTED SURFACES FLAT. USE WASHERS ONLY IF NEEDED FOR</text>
<text x="189.3" y="111.7">SPACING AND USE ITEM 10 OR ITS ALTERNATE PARTS.</text>
<text x="69.1" y="120">SEE NOTE 11</text>
<text x="185.5" y="115.3">6.</text>
<text x="189.3" y="115.4">TOP AND BOTTOM ROD STOPS MAY BE NEEDED BUT ARE NOT</text>
<text x="189.3" y="117.8">SHOWN. DETAIL -11 IS JUST 1 POSSIBLE SHAPE.</text>
<text x="185.5" y="121.6">5.</text>
<text x="189.3" y="121.7">START LONGER THAN SHOWN AND TRY VARIOUS DIAMETERS OF</text>
<text x="189.3" y="124.1">ROD. SOME PEOPLE GOT BETTER RESULTS WITH THE REAR</text>
<text x="6.2" y="127.6">C</text>
<text x="69.1" y="127.4">SEE NOTE 11</text>
<text x="189.3" y="126.4">ROUNDED SIMILAR THE FRONT. THE MAGNETIC SIGNATURE THAT</text>
<text x="189.3" y="128.8">DEVELOPS WILL INDICATE THE OPTIMUM ROD LENGTH.</text>
<text x="259.1" y="127.6">C</text>
<text x="185.5" y="132.6">4.</text>
<text x="189.3" y="132.7">DEMAGNETIZE STEEL PARTS BEFORE ASSEMBLY IF A COMPASS</text>
<text x="189.3" y="135">SHOWS THEY HAVE NOTICEABLE REMNANT MAGNETIC FIELDS.</text>
<text x="189.3" y="137.4">HEAT TO A DULL RED IN THE DARK. A MAP GAS FLAME TORCH</text>
<text x="185.5" y="143.7">3.</text>
<text x="189.3" y="139.8">WORKS WELL.</text>
<text x="189.3" y="143.8">DO NOT USE TEFLON TAPE. RETIGHTEN 3/8 INCH PIPE MATING</text>
<text x="6.2" y="149.8">B</text>
<text x="189.3" y="146.1">FITTINGS WHEN REACTOR IS HOT.</text>
<text x="259.2" y="149.8">B</text>
<text x="185.5" y="150.8">2.</text>
<text x="189.4" y="150.8">VALVES, BUBBLER OR CARBURETORS ARE NOT SHOWN.</text>
<text x="189.4" y="153.2">INSTALL PER YOUR OWN PREFERENCE.</text>
<text x="175.8" y="158">NOTES: 1.</text>
<text x="196.7" y="165.5">DESIGN:</text>
<text x="6.2" y="172">A</text>
<text x="217.3" y="171.1">GEET REACTOR, VERTICAL ORIENTATION,</text>
<text x="224.2" y="173.8">FOR SCIENTIFIC RESEARCH</text>
<text x="259.2" y="172">A</text>
<text x="22.8" y="182.5">8</text>
<text x="54.2" y="182.5">7</text>
<text x="85.6" y="182.5">6</text>
<text x="117.1" y="182.5">5</text>
<text x="148.5" y="182.5">4</text>
<text x="180" y="182.5">3</text>
<text x="211.4" y="182.5">2</text>
<text x="242.8" y="182.5">1</text>
</g>
<text font-size="2" fill="#00f" x="189" y="67">http://tech.groups.yahoo.com/group/VortexHeatExchanger/</text>
<g font-size="2" fill="#f00">
<text x="189.1" y="158.1">FOR RESEARCH ONLY, ACQUIRE LICENSE FROM GEET FOR</text>
<text x="189.1" y="160.5">COMMERCIAL APPLICATIONS.</text>
</g>
<g font-size="1.5">
<text x="225.7" y="4.9">REVISIONS</text>
<text x="201" y="7.6">ZONE</text>
<text x="206.2" y="7.6">REV</text>
<text x="219.4" y="7.6">DESCRIPTION</text>
<text x="241.8" y="7.6">DATE</text>
<text x="249.6" y="7.6">APPROVED</text>
<text x="196.6" y="176.7">DRAFT</text>
<text x="202.9" y="177.1">NARESH VASANT</text>
<text x="217.4" y="176.4">SIZE</text>
<text x="218.8" y="178.4">-</text>
<text x="223.8" y="176.4">FSCM NO</text>
<text x="239.1" y="178.4">GRVOFSR3</text>
<text x="240" y="176.4">DWG NO</text>
<text x="254.8" y="176.4">REV</text>
<text x="256.1" y="178.4">-</text>
<text x="196.3" y="180.1">DATE:</text>
<text x="203.3" y="180.1">JAN 17 2010</text>
<text x="216.6" y="180.6">SCALE</text>
<text x="223.5" y="180.6">NONE</text>
<text x="250.3" y="180.6">1 OF 1</text>
</g>
<text font-size="1.1" x="241.4" y="180.4">SHEET</text>
</svg>
